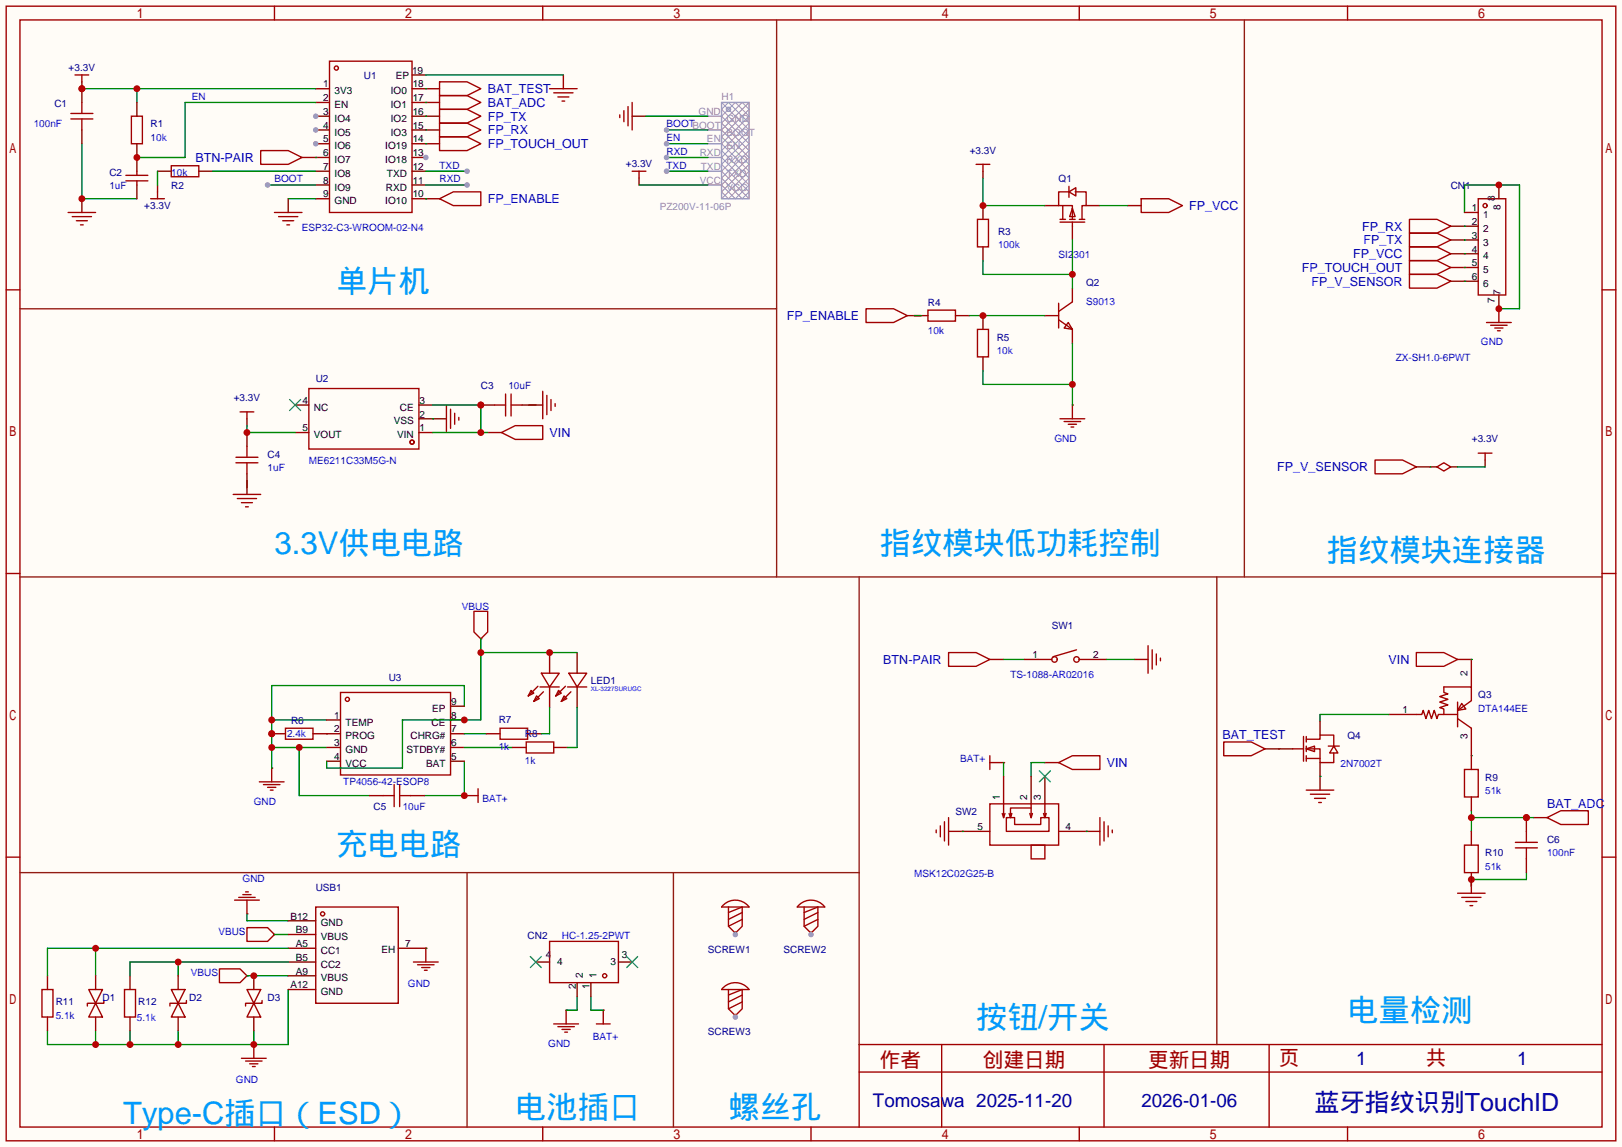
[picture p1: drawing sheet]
<svg xmlns="http://www.w3.org/2000/svg" width="299mm" height="212mm" viewBox="0 0 299 212" stroke-linecap="round" stroke-linejoin="round" font-family="sans-serif">
<path d="M0 0h299.5v211.8h-299.5z" fill="#fffcf7"/>
<g fill="none" stroke="#a10000" stroke-width=".25">
<path d="M1.1 1.1h297.2v209.6h-297.2zM3.7 3.7h292.1v204.5h-292.1zM50.7 1.1v2.6M100.2 1.1v2.6M149.7 1.1v2.6M199.3 1.1v2.6M248.8 1.1v2.6M1.1 53.5h2.6M295.8 53.5h2.5M1.1 105.9h2.6M295.8 105.9h2.5M1.1 158.3h2.6"/>
<path d="M295.8 158.3h2.5M158.6 198h137.2M173.9 192.9v15.3M203.8 192.9v15.3M234.3 192.9v15.3M295.8 192.9h-137.2v15.3M50.7 208.2v2.5M100.2 208.2v2.5M149.7 208.2v2.5M199.3 208.2v2.5M248.8 208.2v2.5"/>
</g>
<path d="M133.2 18.9l5.1 5.1-5.1 5.1 5.1 5.1-2.5 2.5-2.6-2.5 5.1-5.1-5.1-5.1 5.1-5.1M134.5 18.9l-1.3 1.3 5.1 5.1-5.1 5.1 5.1 5-1.3 1.3-3.8-3.8 5.1-5.1-5.1-5.1 3.8-3.8 1.3 1.3-5.1 5.1 5.1 5.1-5.1 5 1.3 1.3 3.8-3.8-5.1-5.1 5.1-5.1zM134.7 19.8l.1 .2M133.2 36.7l5.1-5.1-5.1-5.1 5.1-5-2.5-2.6-2.6 2.6 5.1 5-5.1 5.1 5.1 5.1M134.8 20.4l-.1 .1" fill="none" stroke="#999" stroke-width=".18"/>
<g fill="none" stroke="#999" stroke-width=".25">
<path d="M133.2 18.9h5.1v17.8h-5.1zM130.7 21.5h2.5M130.7 24h2.5M130.7 26.5h2.5M130.7 29.1h2.5M130.7 31.6h2.5M130.7 34.2h2.5"/>
<circle cx="134.5" cy="20.2" r=".38"/>
</g>
<path d="M76.1 13.8h2.5M76.1 16.4h2.5M76.1 18.9h2.5M76.1 21.5h2.5M76.1 24h2.5M76.1 26.5h2.5M76.1 29.1h2.5" fill="none" stroke="#870000" stroke-width=".25"/>
<circle cx="78.6" cy="29.1" r=".51" fill="#999"/>
<path d="M58.3 31.6h2.5M58.3 34.2h2.5M58.3 36.7h2.5M58.3 29.1h2.5M58.3 26.5h2.5M76.1 31.6h2.5M76.1 34.2h2.5M76.1 36.7h2.5" fill="none" stroke="#870000" stroke-width=".25"/>
<circle cx="58.3" cy="26.5" r=".51" fill="#999"/>
<path d="M58.3 24h2.5" fill="none" stroke="#870000" stroke-width=".25"/>
<circle cx="58.3" cy="24" r=".51" fill="#999"/>
<path d="M58.3 21.5h2.5" fill="none" stroke="#870000" stroke-width=".25"/>
<circle cx="58.3" cy="21.5" r=".51" fill="#999"/>
<path d="M15.1 15.1v1.3M58.3 18.9h2.5M58.3 16.4h2.5" fill="none" stroke="#870000" stroke-width=".25"/>
<g fill="none" stroke="#a10000" stroke-width=".25">
<path d="M13.8 13.8h2.6M15.1 13.8v1.3M60.8 11.3h15.3v27.9h-15.3z"/>
<circle cx="62.1" cy="12.6" r=".38"/>
</g>
<path d="M15.1 16.4h43.2M25.3 16.4v2.5" fill="none" stroke="#008700" stroke-width=".25"/>
<g fill="#c00">
<circle cx="25.3" cy="16.4" r=".63"/>
<circle cx="15.1" cy="16.4" r=".63"/>
</g>
<path d="M15.1 36.7v2.5" fill="none" stroke="#870000" stroke-width=".25"/>
<path d="M12.6 39.2h5.1M13.3 40h3.6M14.1 40.8h2M14.9 41.5h.5" fill="none" stroke="#a10000" stroke-width=".25"/>
<path d="M15.1 26.5v10.2h10.2" fill="none" stroke="#008700" stroke-width=".25"/>
<circle cx="15.1" cy="36.7" r=".63" fill="#c00"/>
<path d="M23.2 33.4h4.1M23.2 32.4h4.1M24.3 21.5h2v5h-2zM25.3 31.6v.8M25.3 33.4v.8" fill="none" stroke="#a10000" stroke-width=".25"/>
<path d="M25.3 18.9v2.6M25.3 26.5v5.1M25.3 34.2v2.5" fill="none" stroke="#870000" stroke-width=".25"/>
<path d="M58.3 18.9h-24.1v10.2h-8.9" fill="none" stroke="#008700" stroke-width=".25"/>
<circle cx="25.3" cy="29.1" r=".63" fill="#c00"/>
<path d="M123.1 26.5h7.6" fill="none" stroke="#008700" stroke-width=".25"/>
<circle cx="123.1" cy="26.5" r=".51" fill="#999"/>
<path d="M123.1 24h7.6" fill="none" stroke="#008700" stroke-width=".25"/>
<circle cx="123.1" cy="24" r=".51" fill="#999"/>
<path d="M123.1 29.1h7.6" fill="none" stroke="#008700" stroke-width=".25"/>
<circle cx="123.1" cy="29.1" r=".51" fill="#999"/>
<path d="M123.1 31.6h7.6" fill="none" stroke="#008700" stroke-width=".25"/>
<circle cx="123.1" cy="31.6" r=".51" fill="#999"/>
<path d="M116.7 21.5h2.6M118 32.9v1.3" fill="none" stroke="#870000" stroke-width=".25"/>
<path d="M116 19.7v3.5M116.7 18.9v5.1M114.4 21.2v.5M115.2 20.4v2.1M116.7 31.6h2.6M118 31.6v1.3" fill="none" stroke="#a10000" stroke-width=".25"/>
<path d="M78.6 31.6h7.6M118 34.2h12.7M119.3 21.5h11.4" fill="none" stroke="#008700" stroke-width=".25"/>
<circle cx="86.2" cy="31.6" r=".51" fill="#999"/>
<path d="M78.6 34.2h7.6" fill="none" stroke="#008700" stroke-width=".25"/>
<circle cx="86.2" cy="34.2" r=".51" fill="#999"/>
<path d="M15.1 16.4v2.5M104 13.8v2.6M15.1 24v2.5M53.2 36.7v2.5" fill="none" stroke="#870000" stroke-width=".25"/>
<path d="M101.5 16.4h5.1M102.2 17.1h3.6M103 17.9h2M103.8 18.7h.5M50.7 39.2h5.1M51.4 40h3.6M52.2 40.8h2M53 41.5h.5" fill="none" stroke="#a10000" stroke-width=".25"/>
<path d="M78.6 13.8h25.4M53.2 36.7h5.1" fill="none" stroke="#008700" stroke-width=".25"/>
<circle cx="15.1" cy="16.4" r=".63" fill="#c00"/>
<g fill="none" stroke="#a10000" stroke-width=".25">
<path d="M15.1 18.9v2.1M13.1 22h4M13.1 21h4M15.1 22v2M81.2 20.2h5l2.6 1.3-2.6 1.2h-5zM81.2 22.7h5l2.6 1.3-2.6 1.3h-5zM44.3 76.1h2.6M45.6 76.1v1.2M57 71.8h20.3v11.1h-20.3zM82.4 74.8v5.1M83.2 75.6v3.5M83.9 76.3v2.1"/>
<path d="M84.7 77.1v.5M92.6 79.9l2.5-1.3h5.1v2.6h-5.1zM100.2 72.3v5M101 73v3.6M101.7 73.8v2M102.5 74.5v.6M43.1 91.3h5M43.8 92.1h3.6M44.6 92.8h2M45.3 93.6h.5"/>
<circle cx="76.1" cy="81.7" r=".38"/>
</g>
<path d="M78.6 21.5h2.6M78.6 24h2.6M45.6 77.3v1.3M54.5 74.8h2.5M54.5 79.9h2.5M77.3 74.8h2.6M77.3 79.9h2.6M77.3 77.3h5.1M90 79.9h2.6M97.7 74.8h2.5M45.6 88.8v2.5" fill="none" stroke="#870000" stroke-width=".25"/>
<path d="M78.6 24h.1M78.6 21.5h.1M45.6 78.6v1.3h8.9M79.9 74.8h8.9v5.1M79.9 79.9h10.1M97.7 74.8h1.2M45.6 88.8v1.2" fill="none" stroke="#008700" stroke-width=".25"/>
<path d="M53.5 73.8l2 2M55.5 73.8l-2 2" fill="none" stroke="#3c3" stroke-width=".25"/>
<g fill="#c00">
<circle cx="88.8" cy="79.9" r=".63"/>
<circle cx="88.8" cy="74.8" r=".63"/>
</g>
<path d="M78.6 18.9h.1M79.9 77.3h.1" fill="none" stroke="#008700" stroke-width=".25"/>
<path d="M78.6 18.9h2.6M78.6 16.4h2.6M88.8 74.8h2.5" fill="none" stroke="#870000" stroke-width=".25"/>
<path d="M81.2 17.7h5l2.6 1.2-2.6 1.3h-5zM81.2 15.1h5l2.6 1.3-2.6 1.3h-5zM94.4 74.8h2" fill="none" stroke="#a10000" stroke-width=".25"/>
<circle cx="88.8" cy="74.8" r=".63" fill="#c00"/>
<path d="M27.8 36.7h2.6M29.1 35.4v1.3M31.6 30.6h5.1v2h-5.1zM91.3 74.8h2M93.3 72.8v4M94.4 72.8v4" fill="none" stroke="#a10000" stroke-width=".25"/>
<path d="M29.1 31.6h2.5M29.1 34.2v1.2M36.7 31.6h2.5M96.4 74.8h2.5" fill="none" stroke="#870000" stroke-width=".25"/>
<path d="M29.1 31.6v2.6M39.2 31.6h19.1M49.4 34.2h8.9" fill="none" stroke="#008700" stroke-width=".25"/>
<circle cx="49.4" cy="34.2" r=".51" fill="#999"/>
<path d="M78.6 16.4h.1M185.3 121.8h3.8M50.7 172.6h2.5M17.7 190.4v2.5M24 190.4v2.5M32.9 190.4v2.5M46.9 190.4v2.5M53.2 182.8v10.1h-44.4v-2.5" fill="none" stroke="#008700" stroke-width=".25"/>
<path d="M182.8 121.8h2.5M209.4 121.8h2.6M50.7 172.6h.1M46.9 192.9h.1" fill="none" stroke="#870000" stroke-width=".25"/>
<path d="M212 119.3v5M175.1 120.5h5.1l2.6 1.3-2.6 1.3h-5.1zM212.7 120v3.6M213.5 120.8v2M214.2 121.5v.5M45.6 171.3h3.8l1.3 1.3-1.3 1.3h-3.8zM44.6 195.5h4.5M45.3 196h3.1M46.1 196.5h1.5M46.6 197h.5M46.9 192.9v2.6" fill="none" stroke="#a10000" stroke-width=".25"/>
<path d="M3.7 57h139.7M3.7 106.6h292.1M158.6 106.6v86.3M224.7 106.6v86.3M3.7 161.2h154.9M86.2 161.2v47" fill="none" stroke="#911c12" stroke-width=".25"/>
<g fill="#c00">
<circle cx="46.9" cy="192.9" r=".63"/>
<circle cx="32.9" cy="192.9" r=".63"/>
<circle cx="24" cy="192.9" r=".63"/>
<circle cx="17.7" cy="192.9" r=".63"/>
</g>
<g fill="none" stroke="#a10000" stroke-width=".25">
<path d="M87.5 112.9h2.5v3.8l-1.2 1.3-1.3-1.3zM47.9 144.4h4.6M48.6 144.9h3.1M49.4 145.4h1.5M49.9 145.9h.5M50.2 141.9v2.5M85.7 146.9h2.6M88.3 145.7v2.5M40.5 178.9h3.8l1.3 1.3-1.3 1.3h-3.8zM43.3 166.2h4.6M44.1 165.7h3M44.8 165.2h1.6"/>
<path d="M45.3 164.7h.5M45.6 166.2v2.6M76.3 177.7h4.6M77.1 178.2h3M77.9 178.7h1.5M78.4 179.2h.5M78.6 175.1v2.6M102.2 189.1h4.6M103 189.6h3M103.8 190.1h1.5M104.3 190.6h.5M104.5 186.6v2.5"/>
<path d="M110.1 189.1h2.5M111.4 186.6v2.5"/>
</g>
<path d="M88.8 118h.1M50.2 141.9h.1M85.7 146.9h.1M45.6 168.8h.1M78.6 175.1h.1M45.6 180.2h.1M104.5 186.6h.1M111.4 186.6h.1" fill="none" stroke="#870000" stroke-width=".25"/>
<path d="M50.2 133h10.1M50.2 138h10.1M55.2 138v8.9h13M85.7 130.4v-3.8h-35.5v15.3M45.6 168.8v1.3h7.6M78.6 175.1h.1M45.6 180.2h7.6" fill="none" stroke="#008700" stroke-width=".25"/>
<g fill="#c00">
<circle cx="50.2" cy="138" r=".63"/>
<circle cx="50.2" cy="135.5" r=".63"/>
<circle cx="50.2" cy="133" r=".63"/>
<circle cx="55.2" cy="138" r=".63"/>
</g>
<path d="M85.7 140.6v6.3h-7.3" fill="none" stroke="#008700" stroke-width=".25"/>
<circle cx="85.7" cy="146.9" r=".63" fill="#c00"/>
<path d="M60.3 135.5h.1M85.7 135.5h4.1M85.7 138h8.9M204.3 121.8h5.1M177.7 153.5h.1M185.3 140.8v2.6M192.9 140.8h-2.5v2.6M200.5 153.5h.1M281.8 161.2v1.2h-10.1v1.3M106.6 184v2.6h-2.1M109.1 184v2.6h2.3" fill="none" stroke="#008700" stroke-width=".25"/>
<g fill="none" stroke="#a10000" stroke-width=".25">
<path d="M62.9 127.9h20.3v15.2h-20.3zM92.3 134.5h5.1v2h-5.1zM97.2 137h5v2.1h-5zM182.8 139.6v2.5M191.6 121.8h2.6M198.8 120l-4.4 1.3M199.3 121.8h2.5M225.9 137h5.1l2.6 1.3-2.6 1.3h-5.1zM70.7 146.9h2.1M72.8 144.9v4.1M73.8 146.9h2M73.8 144.9v4.1"/>
<path d="M172.8 153.3v.5M173.6 152.5v2.1M174.4 151.8v3.5M175.1 151v5.1M182.8 148.5h12.7v7.6h-12.7zM182.8 140.8h2.5M185 150.2l.3 .8M185.3 148.5v2.5M185.5 150.2l-.2 .8M185.8 151h1.5v1.3h4.9v-1.3h1.5v2.5h-7.9zM186.3 150.2l.3 .8M190.1 150.2l.3 .8"/>
<path d="M190.4 156.1h2.5v2.5h-2.5zM190.4 149.2h-3.8v1.8l.2-.8M190.4 148.5v2.5M190.6 150.2l-.2 .8M192.7 150.2l.2 .8M192.9 148.5v2.5l.3-.8M195.5 140.8l2.5-1.2h5.1v2.5h-5.1zM203.1 151v5.1M203.8 151.8v3.5M204.6 152.5v2.1M205.4 153.3v.5M285.6 151l2.6-1.3h5v2.6h-5z"/>
<path d="M58.3 167.5h15.2v17.8h-15.2zM101.5 173.9h12.7v7.6h-12.7zM269.1 165h5.1M269.9 165.7h3.5M270.6 166.5h2.1M271.4 167.3h.5"/>
<circle cx="64.1" cy="129.2" r=".38"/>
<circle cx="194.7" cy="121.8" r=".51"/>
<circle cx="198.8" cy="121.8" r=".51"/>
<circle cx="59.6" cy="168.8" r=".38"/>
<circle cx="111.6" cy="180.2" r=".38"/>
</g>
<g fill="none" stroke="#870000" stroke-width=".25">
<path d="M60.3 133h2.6M60.3 135.5h2.6M60.3 138h2.6M83.2 133h2.5M83.2 135.5h2.5M83.2 138h2.5M83.2 130.4h2.5M89.8 135.5h2.5M94.6 138h2.6M97.4 135.5h2.5M102.2 138h2.6M189.1 121.8h2.5"/>
<path d="M201.8 121.8h2.5M233.6 138.3h2.5M60.3 140.6h2.6M68.2 146.9h2.5M75.8 146.9h2.6M83.2 140.6h2.5M175.1 153.5h7.7M185.3 140.8h.1M185.3 143.4v5.1M190.4 143.4v5.1M192.9 140.8h2.6M192.9 143.4v5.1"/>
<path d="M195.5 153.5h7.6M283.1 151h2.5M53.2 177.7h5.1M53.2 175.1h5.1M53.2 172.6h5.1M53.2 170.1h5.1M73.5 175.1h5.1M98.9 177.7h2.6M114.2 177.7h2.5M271.7 162.4v2.6M53.2 182.8h5.1M53.2 180.2h5.1"/>
<path d="M106.6 181.5v2.5M109.1 181.5v2.5"/>
</g>
<path d="M191.9 142.4l2 2M193.9 142.4l-2 2M97.9 176.7l2 2M99.9 176.7l-2 2M115.7 176.7l2 2M117.7 176.7l-2 2" fill="none" stroke="#3c3" stroke-width=".25"/>
<circle cx="271.7" cy="162.4" r=".63" fill="#c00"/>
<path d="M271.7 151h11.4M271.7 149.7v3.8" fill="none" stroke="#008700" stroke-width=".25"/>
<g fill="#c00">
<circle cx="281.8" cy="151" r=".63"/>
<circle cx="271.7" cy="151" r=".63"/>
</g>
<path d="M261.5 132h1l.3-.8 .5 1.5 .5-1.5 .5 1.5 .5-1.5 .5 1.5 .3-.7h3.5M269.1 131.2l2.6-1.8v-2.5h-5.1v1l.7 .2-1.5 .6 1.5 .5-1.5 .5 1.5 .5-1.5 .5 .8 .2v1.1M269.1 129.7v4.5M269.1 132.7l2.6 1.8M269.9 129.9l.7 1-1.5 .3zM241.2 145.9h5.1M241.9 146.7h3.6M242.7 147.4h2M243.5 148.2h.5M281.8 156.6v2" fill="none" stroke="#a10000" stroke-width=".25"/>
<path d="M256.4 132h5.1M271.7 121.8v5.1M271.7 134.5v5.1M243.7 143.4v2.5M281.8 151v2.5" fill="none" stroke="#870000" stroke-width=".25"/>
<path d="M236.1 138.3h.1M256.4 132h-12.7v1.2M271.7 139.6h.1" fill="none" stroke="#008700" stroke-width=".25"/>
<circle cx="281.8" cy="151" r=".63" fill="#c00"/>
<path d="M180.2 30.4h2.6M181.5 30.4v1.2M261.5 120.5h5.1l2.5 1.3-2.5 1.3h-5.1zM279.8 155.6h4M279.8 156.6h4M281.8 153.5v2.1M7.7 182.8h2.1v5h-2.1zM23 182.8h2v5h-2z" fill="none" stroke="#a10000" stroke-width=".25"/>
<path d="M181.5 31.6v1.3M269.1 121.8h2.6M281.8 158.6v2.6M8.8 180.2v2.6M8.8 187.8v2.6M24 180.2v2.6M24 187.8v2.6" fill="none" stroke="#870000" stroke-width=".25"/>
<path d="M271.7 121.8h.1M17.7 175.1v5.1M53.2 175.1h-44.4v5.1" fill="none" stroke="#008700" stroke-width=".25"/>
<circle cx="17.7" cy="175.1" r=".63" fill="#c00"/>
<path d="M32.9 177.7v2.5M53.2 177.7h-29.2v2.5" fill="none" stroke="#008700" stroke-width=".25"/>
<circle cx="32.9" cy="177.7" r=".63" fill="#c00"/>
<g fill="none" stroke="#870000" stroke-width=".25">
<path d="M181.5 38v2.5M192.9 38h2.6M200.5 38h2.6M208.2 38h2.5M167.5 58.3h3.8M176.4 58.3h2.5M181.5 45.6v2.5M181.5 58.3v2.5M192.9 58.3h2.6M198 41.8v2.5M198 53.2v2.6M267.8 46.9h2.6"/>
<path d="M267.8 51.9h2.6M267.8 49.4h2.6M267.8 44.3h2.6M267.8 41.8h2.6M276.7 57h.1M181.5 65.9v2.6M198 74.8h.1M198 60.8v2.6"/>
</g>
<g fill="none" stroke="#a10000" stroke-width=".25">
<path d="M196.2 38v2.5M197.2 35.4h-1.7v2.6h2.5v2.5M197.4 35.4l1.2-.7v1.5zM197.4 34.4v2M198 38.5l.5 1.5h-1zM198.5 35.4h2v2.6h-.7v2.5M210.7 36.7h5.1l2.5 1.3-2.5 1.2h-5.1zM159.9 57h5.1l2.5 1.3-2.5 1.3h-5.1zM171.3 57.3h5.1v2h-5.1zM180.5 40.5h2v5.1h-2zM195.5 59.1l2.5 1.7M195.5 56v4.6"/>
<path d="M195.7 41h4.6M195.7 40.5h1M197.2 59.6l.8 1.2-1.5-.2zM197.5 40.5h1M198 41v.8M198 55.8l-2.5 1.7M199.3 40.5h1M260.2 45.6h5.1l2.5 1.3-2.5 1.2h-5.1zM260.2 50.7h5.1l2.5 1.2-2.5 1.3h-5.1zM260.2 48.1h5.1l2.5 1.3-2.5 1.3h-5.1zM260.2 43.1h5.1l2.5 1.2-2.5 1.3h-5.1zM260.2 40.5h5.1l2.5 1.3-2.5 1.3h-5.1z"/>
<path d="M274.4 59.6h4.6M276.7 57v2.6M180.5 60.8h2v5.1h-2zM195.7 77.3h4.6M196.5 77.9h3M197.2 78.4h1.6M197.7 78.9h.5M198 74.8v2.5M275.2 60.1h3.1M276 60.6h1.5M276.5 61.1h.5"/>
</g>
<path d="M181.5 32.9v5.1h11.4M270.4 39.2v-5h10.1v22.8h-3.8M168.8 58.3h1.3" fill="none" stroke="#008700" stroke-width=".25"/>
<circle cx="181.5" cy="38" r=".63" fill="#c00"/>
<path d="M181.5 48.1v2.6h16.5M198 44.3v8.9" fill="none" stroke="#008700" stroke-width=".25"/>
<circle cx="198" cy="50.7" r=".63" fill="#c00"/>
<path d="M178.9 58.3h14" fill="none" stroke="#008700" stroke-width=".25"/>
<circle cx="181.5" cy="58.3" r=".63" fill="#c00"/>
<path d="M181.5 68.5v2.5h16.5M198 63.4v11.4" fill="none" stroke="#008700" stroke-width=".25"/>
<circle cx="198" cy="71" r=".63" fill="#c00"/>
<path d="M229.7 3.7v102.9" fill="none" stroke="#911c12" stroke-width=".25"/>
<path d="M78.6 26.5h2.6M135.8 172.1v.5" fill="none" stroke="#870000" stroke-width=".25"/>
<path d="M81.2 25.3h5l2.6 1.2-2.6 1.3h-5zM133.7 167a3.2 3.2 0 0 1 4.6 .5h-5.1zM134.5 167.5v3.6l1.3 1.2 1.2-1.2v-3.6l-2.5 1M137 168.5l-2.5 1.3M137 169.8l-2.5 1.3" fill="none" stroke="#a10000" stroke-width=".25"/>
<path d="M78.6 26.5h.1" fill="none" stroke="#008700" stroke-width=".25"/>
<circle cx="135.8" cy="172.6" r=".51" fill="#999"/>
<path d="M147.6 167a3.2 3.2 0 0 1 4.7 .5h-5.1zM148.5 167.5v3.6l1.2 1.2 1.3-1.2v-3.6l-2.5 1M151 168.5l-2.5 1.3M151 169.8l-2.5 1.3" fill="none" stroke="#a10000" stroke-width=".25"/>
<path d="M149.7 172.1v.5" fill="none" stroke="#870000" stroke-width=".25"/>
<circle cx="149.7" cy="172.6" r=".51" fill="#999"/>
<path d="M133.7 182.3a3.2 3.2 0 0 1 4.6 .5h-5.1zM134.5 182.8v3.5l1.3 1.3 1.2-1.3v-3.5l-2.5 1M137 183.8l-2.5 1.2M137 185l-2.5 1.3" fill="none" stroke="#a10000" stroke-width=".25"/>
<path d="M135.8 187.3v.5" fill="none" stroke="#870000" stroke-width=".25"/>
<circle cx="135.8" cy="187.8" r=".51" fill="#999"/>
<path d="M55.8 29.1h2.5M78.6 36.7h2.6M261.5 86.2h3.8M267.8 86.2h1.3M274.2 85v1.2M17.7 180.2v2.6M17.7 187.8v2.6M32.9 180.2v2.6M32.9 187.8v2.6M46.9 180.2v2.6M46.9 187.8v2.6" fill="none" stroke="#870000" stroke-width=".25"/>
<path d="M48.1 27.8h5.1l2.6 1.3-2.6 1.3h-5.1zM81.2 36.7l2.5-1.3h5.1v2.6h-5.1zM253.9 85h5.1l2.5 1.2-2.5 1.3h-5.1zM265.3 86.2l1.3-.7 1.2 .7-1.2 .8zM272.9 83.7h2.6M274.2 83.7v1.3M16.4 182.8h2.5l-1.2 2.5zM17.7 185.3l1.2 2.5h-2.5zM19.2 184.8v.5h-3.1v.5M31.6 182.8h2.6l-1.3 2.5zM32.9 185.3l1.3 2.5h-2.6zM34.4 184.8v.5h-3v.5" fill="none" stroke="#a10000" stroke-width=".25"/>
<path d="M58.3 29.1h.1M78.6 36.7h.1M264 86.2h.1M269.1 86.2h5.1" fill="none" stroke="#008700" stroke-width=".25"/>
<circle cx="46.9" cy="180.2" r=".63" fill="#c00"/>
<path d="M45.6 182.8h2.5l-1.2 2.5zM46.9 185.3l1.2 2.5h-2.5zM48.4 184.8v.5h-3.1v.5" fill="none" stroke="#a10000" stroke-width=".25"/>
<path d="M143.4 3.7v102.9M124.3 161.2v47" fill="none" stroke="#911c12" stroke-width=".25"/>
<path d="M50.2 135.5h2.5M57.8 135.5h2.5" fill="none" stroke="#870000" stroke-width=".25"/>
<circle cx="50.2" cy="135.5" r=".63" fill="#c00"/>
<g fill="none" stroke="#a10000" stroke-width=".25">
<path d="M272.9 36.7h5.1v17.8h-5.1zM52.7 134.5h5.1v2h-5.1z"/>
<circle cx="274.2" cy="38" r=".38"/>
</g>
<path d="M270.4 39.2h2.5M270.4 41.8h2.5M270.4 44.3h2.5M270.4 46.9h2.5M270.4 49.4h2.5M270.4 51.9h2.5M276.7 54.5v2.5" fill="none" stroke="#870000" stroke-width=".25"/>
<circle cx="276.7" cy="57" r=".63" fill="#c00"/>
<path d="M276.7 34.2v2.5" fill="none" stroke="#870000" stroke-width=".25"/>
<circle cx="276.7" cy="34.2" r=".63" fill="#c00"/>
<path d="M203.1 38h5.1M270.4 46.9h.1M270.4 51.9h.1M270.4 49.4h.1M270.4 44.3h.1M270.4 41.8h.1" fill="none" stroke="#008700" stroke-width=".25"/>
<path d="M45.6 85.5v2" fill="none" stroke="#a10000" stroke-width=".25"/>
<path d="M45.6 79.9v2.5" fill="none" stroke="#870000" stroke-width=".25"/>
<circle cx="45.6" cy="79.9" r=".63" fill="#c00"/>
<g fill="none" stroke="#a10000" stroke-width=".25">
<path d="M43.6 84.5h4M43.6 85.5h4M45.6 82.4v2.1M98 127.5l.6 .5-1.1 .5zM99.1 128.5l.5 .5-1 .5zM99.3 126.7l-1.8 1.8M99.7 126.9h3.6M99.9 124.3h3.4l-1.8 2.6zM100.3 127.8l-1.7 1.7M103.1 127.5l.5 .5-1 .5zM104.1 128.5l.5 .5-1 .5zM104.4 126.7l-1.8 1.8"/>
<path d="M104.8 126.9h3.5M105 124.3h3.3l-1.7 2.6zM105.4 127.8l-1.8 1.7M238.6 138.3h2.1M240.7 136v4.6M241.2 138.3l1.5-.5v1zM241.2 136.5h2.5v-.7h2.6v2M241.2 138.3h2.5v2.5h2.6v-1.7M241.2 136v1M241.2 137.8v1M241.2 139.6v1M245.2 137.8h2.1"/>
<path d="M246.3 137.8l.7 1.3h-1.5zM241.2 140.1h2.5M270.4 156.1h2.5v5.1h-2.5zM270.4 142.1h2.5v5.1h-2.5z"/>
</g>
<path d="M45.6 87.5v2.5M101.5 120.5v3.8M101.5 126.9v3.8M106.6 120.5v3.8M106.6 126.9v3.8M236.1 138.3h2.5M243.7 133.2v2.6M271.7 139.6v2.5M243.7 140.8v2.6M271.7 147.2v2.5M271.7 153.5v2.6M271.7 161.2v2.5" fill="none" stroke="#870000" stroke-width=".25"/>
<path d="M88.8 118v15h-14.5v8.9h-14v-1.3M88.8 120.5h17.8M101.5 130.7v4.8h-1.6M106.6 130.7v7.3h-1.8M243.7 143.4h.1" fill="none" stroke="#008700" stroke-width=".25"/>
<g fill="#c00">
<circle cx="85.7" cy="133" r=".63"/>
<circle cx="88.8" cy="120.5" r=".63"/>
<circle cx="101.5" cy="120.5" r=".63"/>
</g>
<g font-size="5.8" fill="#09f">
<text x="62.1" y="54">单片机</text>
<text x="50.7" y="102.3">3.3V供电电路</text>
<text x="162.4" y="102.3">指纹模块低功耗控制</text>
<text x="245" y="103.6">指纹模块连接器</text>
<text x="62.1" y="157.9">充电电路</text>
<text x="180.2" y="189.9">按钮/开关</text>
<text x="248.8" y="188.6">电量检测</text>
<text x="95.1" y="206.4">电池插口</text>
<text x="134.5" y="206.4">螺丝孔</text>
</g>
<text font-size="5.7" fill="#09f" x="22.7" y="207.7">Type-C插口（ESD）</text>
<text font-size="4.6" fill="#000080" x="242.7" y="205.2">蓝牙指纹识别TouchID</text>
<g font-size="3.8" fill="#a00000">
<text x="162.4" y="197">作者</text>
<text x="181.5" y="197">创建日期</text>
<text x="212" y="197">更新日期</text>
<text x="236.1" y="196.7">页</text>
<text x="263.3" y="196.7">共</text>
</g>
<g font-size="3.5" fill="#000080">
<text x="250.4" y="196.6">1</text>
<text x="280.1" y="196.6">1</text>
<text x="161.2" y="204.5">Tomosawa 2025-11-20</text>
<text x="210.7" y="204.5">2026-01-06</text>
</g>
<g font-size="2.3" fill="#00f">
<text x="90" y="17.2">BAT_TEST</text>
<text x="90" y="22.3">FP_TX</text>
<text x="90" y="19.7">BAT_ADC</text>
<text x="36.1" y="29.9">BTN-PAIR</text>
<text x="90" y="24.8">FP_RX</text>
<text x="90" y="27.4">FP_TOUCH_OUT</text>
<text x="90" y="37.5">FP_ENABLE</text>
<text x="219.6" y="38.8">FP_VCC</text>
<text x="249.8" y="47.7">FP_VCC</text>
<text x="251.5" y="42.6">FP_RX</text>
<text x="251.8" y="45.1">FP_TX</text>
<text x="240.4" y="50.2">FP_TOUCH_OUT</text>
<text x="242.1" y="52.8">FP_V_SENSOR</text>
<text x="145.3" y="59.1">FP_ENABLE</text>
<text x="101.5" y="80.7">VIN</text>
<text x="235.8" y="87">FP_V_SENSOR</text>
<text x="163.1" y="122.6">BTN-PAIR</text>
<text x="256.4" y="122.6">VIN</text>
<text x="225.7" y="136.6">BAT_TEST</text>
<text x="204.3" y="141.7">VIN</text>
<text x="285.6" y="149.3">BAT_ADC</text>
</g>
<g font-size="1.8" fill="#000080">
<text x="12.7" y="13.1">+3.3V</text>
<text x="67.2" y="14.7">U1</text>
<text x="10" y="19.7">C1</text>
<text x="27.8" y="23.5">R1</text>
<text x="179" y="28.4">+3.3V</text>
<text x="20.2" y="32.4">C2</text>
<text x="31.6" y="35">R2</text>
<text x="115.5" y="30.9">+3.3V</text>
<text x="195.5" y="33.7">Q1</text>
<text x="267.8" y="35">CN1</text>
<text x="26.6" y="38.5">+3.3V</text>
<text x="184.3" y="43.4">R3</text>
<text x="200.5" y="52.8">Q2</text>
<text x="171.3" y="56.6">R4</text>
<text x="184" y="62.9">R5</text>
<text x="58.3" y="70.5">U2</text>
<text x="88.8" y="71.8">C3</text>
<text x="43.2" y="74.1">+3.3V</text>
<text x="271.8" y="81.7">+3.3V</text>
<text x="49.4" y="84.5">C4</text>
<text x="194.2" y="116.3">SW1</text>
<text x="71.8" y="125.8">U3</text>
<text x="109.1" y="126.4">LED1</text>
<text x="272.9" y="129">Q3</text>
<text x="53.7" y="133.7">R6</text>
<text x="92.1" y="133.5">R7</text>
<text x="96.9" y="136.1">R8</text>
<text x="248.8" y="136.6">Q4</text>
<text x="69" y="149.7">C5</text>
<text x="274.2" y="144.2">R9</text>
<text x="176.4" y="150.5">SW2</text>
<text x="285.6" y="155.6">C6</text>
<text x="274.2" y="158.2">R10</text>
<text x="58.3" y="164.5">USB1</text>
<text x="97.4" y="173.4">CN2</text>
<text x="130.7" y="175.9">SCREW1</text>
<text x="144.7" y="175.9">SCREW2</text>
<text x="10.3" y="185.6">R11</text>
<text x="18.9" y="184.8">D1</text>
<text x="25.5" y="185.6">R12</text>
<text x="34.9" y="184.8">D2</text>
<text x="49.4" y="184.8">D3</text>
<text x="130.7" y="191.2">SCREW3</text>
</g>
<g font-size="1.8">
<text x="59.7" y="16.2">1</text>
<text x="61.8" y="17.4">3V3</text>
<text x="72.2" y="17.4">IO0</text>
<text x="73.1" y="14.6">EP</text>
<text x="76.1" y="13.6">19</text>
<text x="76.2" y="16.2">18</text>
<text x="59.7" y="23.8">4</text>
<text x="59.7" y="21.2">3</text>
<text x="59.7" y="18.7">2</text>
<text x="61.8" y="22.5">IO4</text>
<text x="61.8" y="20">EN</text>
<text x="72.2" y="20">IO1</text>
<text x="72.2" y="22.5">IO2</text>
<text x="76.2" y="18.7">17</text>
<text x="76.2" y="21.2">16</text>
<text x="76.2" y="23.8">15</text>
<text x="59.7" y="28.9">6</text>
<text x="59.7" y="26.3">5</text>
<text x="61.8" y="27.6">IO6</text>
<text x="61.8" y="25">IO5</text>
<text x="71.1" y="27.6">IO19</text>
<text x="72.2" y="25">IO3</text>
<text x="76.2" y="26.3">14</text>
<text x="76.2" y="28.9">13</text>
<text x="59.7" y="33.9">8</text>
<text x="59.7" y="31.4">7</text>
<text x="61.8" y="35.2">IO9</text>
<text x="61.8" y="32.7">IO8</text>
<text x="61.8" y="30.1">IO7</text>
<text x="71.1" y="30.1">IO18</text>
<text x="71.2" y="35.2">RXD</text>
<text x="71.4" y="32.7">TXD</text>
<text x="76.2" y="31.4">12</text>
<text x="76.2" y="33.9">11</text>
<text x="59.7" y="36.5">9</text>
<text x="61.8" y="37.7">GND</text>
<text x="71.1" y="37.7">IO10</text>
<text x="76.2" y="36.5">10</text>
<text x="271.8" y="39">1</text>
<text x="271.8" y="41.6">2</text>
<text x="273.9" y="40.3">1</text>
<text x="276" y="37.2" transform="rotate(-90 276 37.2)">8</text>
<text x="277" y="38.7" transform="rotate(-90 277 38.7)">8</text>
<text x="271.8" y="44.1">3</text>
<text x="271.8" y="46.6">4</text>
<text x="273.9" y="42.8">2</text>
<text x="273.9" y="45.4">3</text>
<text x="273.9" y="47.9">4</text>
<text x="271.8" y="49.2">5</text>
<text x="271.8" y="51.7">6</text>
<text x="273.9" y="50.4">5</text>
<text x="273.9" y="53">6</text>
<text x="276" y="56" transform="rotate(-90 276 56)">7</text>
<text x="277" y="54.5" transform="rotate(-90 277 54.5)">7</text>
<text x="55.9" y="74.6">4</text>
<text x="58" y="75.8">NC</text>
<text x="73.8" y="75.8">CE</text>
<text x="77.5" y="77.1">2</text>
<text x="77.5" y="74.6">3</text>
<text x="55.9" y="79.7">5</text>
<text x="58" y="80.9">VOUT</text>
<text x="72.7" y="78.4">VSS</text>
<text x="73.3" y="80.9">VIN</text>
<text x="77.5" y="79.7">1</text>
<text x="190.6" y="121.6">1</text>
<text x="201.8" y="121.6">2</text>
<text x="270.9" y="124.9" transform="rotate(-90 270.9 124.9)">2</text>
<text x="79.8" y="131.5">EP</text>
<text x="83.3" y="130.2">9</text>
<text x="258.9" y="131.7">1</text>
<text x="61.7" y="132.7">1</text>
<text x="61.7" y="135.3">2</text>
<text x="61.7" y="137.8">3</text>
<text x="63.8" y="134">TEMP</text>
<text x="63.8" y="136.5">PROG</text>
<text x="75.8" y="136.5">CHRG#</text>
<text x="79.7" y="134">CE</text>
<text x="83.3" y="137.8">6</text>
<text x="83.3" y="135.3">7</text>
<text x="83.3" y="132.7">8</text>
<text x="270.9" y="136.6" transform="rotate(-90 270.9 136.6)">3</text>
<text x="61.7" y="140.4">4</text>
<text x="63.8" y="139.1">GND</text>
<text x="63.8" y="141.6">VCC</text>
<text x="75.1" y="139.1">STDBY#</text>
<text x="78.7" y="141.6">BAT</text>
<text x="83.3" y="140.4">5</text>
<text x="184.6" y="147.7" transform="rotate(-90 184.6 147.7)">1</text>
<text x="189.7" y="147.7" transform="rotate(-90 189.7 147.7)">2</text>
<text x="192.2" y="147.7" transform="rotate(-90 192.2 147.7)">3</text>
<text x="180.5" y="153.3">5</text>
<text x="196.7" y="153.3">4</text>
<text x="53.6" y="169.8">B12</text>
<text x="54.6" y="172.4">B9</text>
<text x="59.2" y="173.6">VBUS</text>
<text x="59.2" y="171.1">GND</text>
<text x="54.6" y="180">A9</text>
<text x="54.6" y="174.9">A5</text>
<text x="54.6" y="177.4">B5</text>
<text x="59.2" y="176.2">CC1</text>
<text x="59.2" y="178.7">CC2</text>
<text x="70.5" y="175.9">EH</text>
<text x="74.8" y="174.9">7</text>
<text x="100.8" y="177">4</text>
<text x="102.9" y="178.2">4</text>
<text x="112.7" y="178.2">3</text>
<text x="114.8" y="177">3</text>
<text x="53.6" y="182.5">A12</text>
<text x="59.2" y="183.8">GND</text>
<text x="59.2" y="181.3">VBUS</text>
<text x="106.3" y="182.6" transform="rotate(-90 106.3 182.6)">2</text>
<text x="107.6" y="180.5" transform="rotate(-90 107.6 180.5)">2</text>
<text x="108.9" y="182.6" transform="rotate(-90 108.9 182.6)">1</text>
<text x="110.1" y="180.5" transform="rotate(-90 110.1 180.5)">1</text>
</g>
<g font-size="1.8" fill="#00f">
<text x="6.2" y="23.5">100nF</text>
<text x="35.4" y="18.5">EN</text>
<text x="123.1" y="23.5">BOOTBOOT</text>
<text x="27.8" y="26.1">10k</text>
<text x="123.1" y="26.1">EN</text>
<text x="123.1" y="28.6">RXD</text>
<text x="20.2" y="35">1uF</text>
<text x="31.6" y="32.4">10k</text>
<text x="50.7" y="33.7">BOOT</text>
<text x="81.2" y="31.2">TXD</text>
<text x="81.2" y="33.7">RXD</text>
<text x="123.1" y="31.2">TXD</text>
<text x="55.8" y="42.6">ESP32-C3-WROOM-02-N4</text>
<text x="184.3" y="45.9">100k</text>
<text x="195.5" y="47.7">SI2301</text>
<text x="200.5" y="56.3">S9013</text>
<text x="171.3" y="61.6">10k</text>
<text x="184" y="65.5">10k</text>
<text x="273.4" y="63.8">GND</text>
<text x="93.9" y="71.8">10uF</text>
<text x="257.7" y="66.7">ZX-SH1.0-6PWT</text>
<text x="194.7" y="81.6">GND</text>
<text x="49.4" y="87">1uF</text>
<text x="57" y="85.8">ME6211C33M5G-N</text>
<text x="85.3" y="112.6">VBUS</text>
<text x="186.6" y="125.1">TS-1088-AR02016</text>
<text x="272.9" y="131.5">DTA144EE</text>
<text x="53" y="136.2">2.4k</text>
<text x="92.1" y="138.6">1k</text>
<text x="96.9" y="141.1">1k</text>
<text x="177.3" y="140.7">BAT+</text>
<text x="247.5" y="141.7">2N7002T</text>
<text x="46.9" y="148.6">GND</text>
<text x="63.4" y="145">TP4056-42-ESOP8</text>
<text x="74.4" y="149.7">10uF</text>
<text x="89.1" y="148.1">BAT+</text>
<text x="274.2" y="146.7">51k</text>
<text x="168.8" y="162">MSK12C02G25-B</text>
<text x="274.2" y="160.7">51k</text>
<text x="285.6" y="158.2">100nF</text>
<text x="44.8" y="162.8">GND</text>
<text x="40.3" y="172.7">VBUS</text>
<text x="103.8" y="173.4">HC-1.25-2PWT</text>
<text x="35.2" y="180.3">VBUS</text>
<text x="75.3" y="182.2">GND</text>
<text x="10.3" y="188.1">5.1k</text>
<text x="25.3" y="188.6">5.1k</text>
<text x="101.2" y="193.3">GND</text>
<text x="109.5" y="192.1">BAT+</text>
<text x="43.6" y="200">GND</text>
</g>
<g font-size="1.8" fill="#999">
<text x="129" y="21.2">GND</text>
<text x="133.2" y="18.5">H1</text>
<text x="134.2" y="22.5">GND</text>
<text x="129.2" y="28.9">RXD</text>
<text x="130.5" y="26.3">EN</text>
<text x="134.2" y="25">BOOT</text>
<text x="134.2" y="27.6">EN</text>
<text x="129.2" y="33.9">VCC</text>
<text x="129.4" y="31.4">TXD</text>
<text x="134.2" y="30.1">RXD</text>
<text x="134.2" y="32.7">TXD</text>
<text x="134.2" y="35.2">VCC</text>
<text x="121.8" y="38.8">PZ200V-11-06P</text>
</g>
<text font-size="1.2" fill="#00f" x="109.1" y="127.7">XL-3227SURUGC</text>
</svg>
